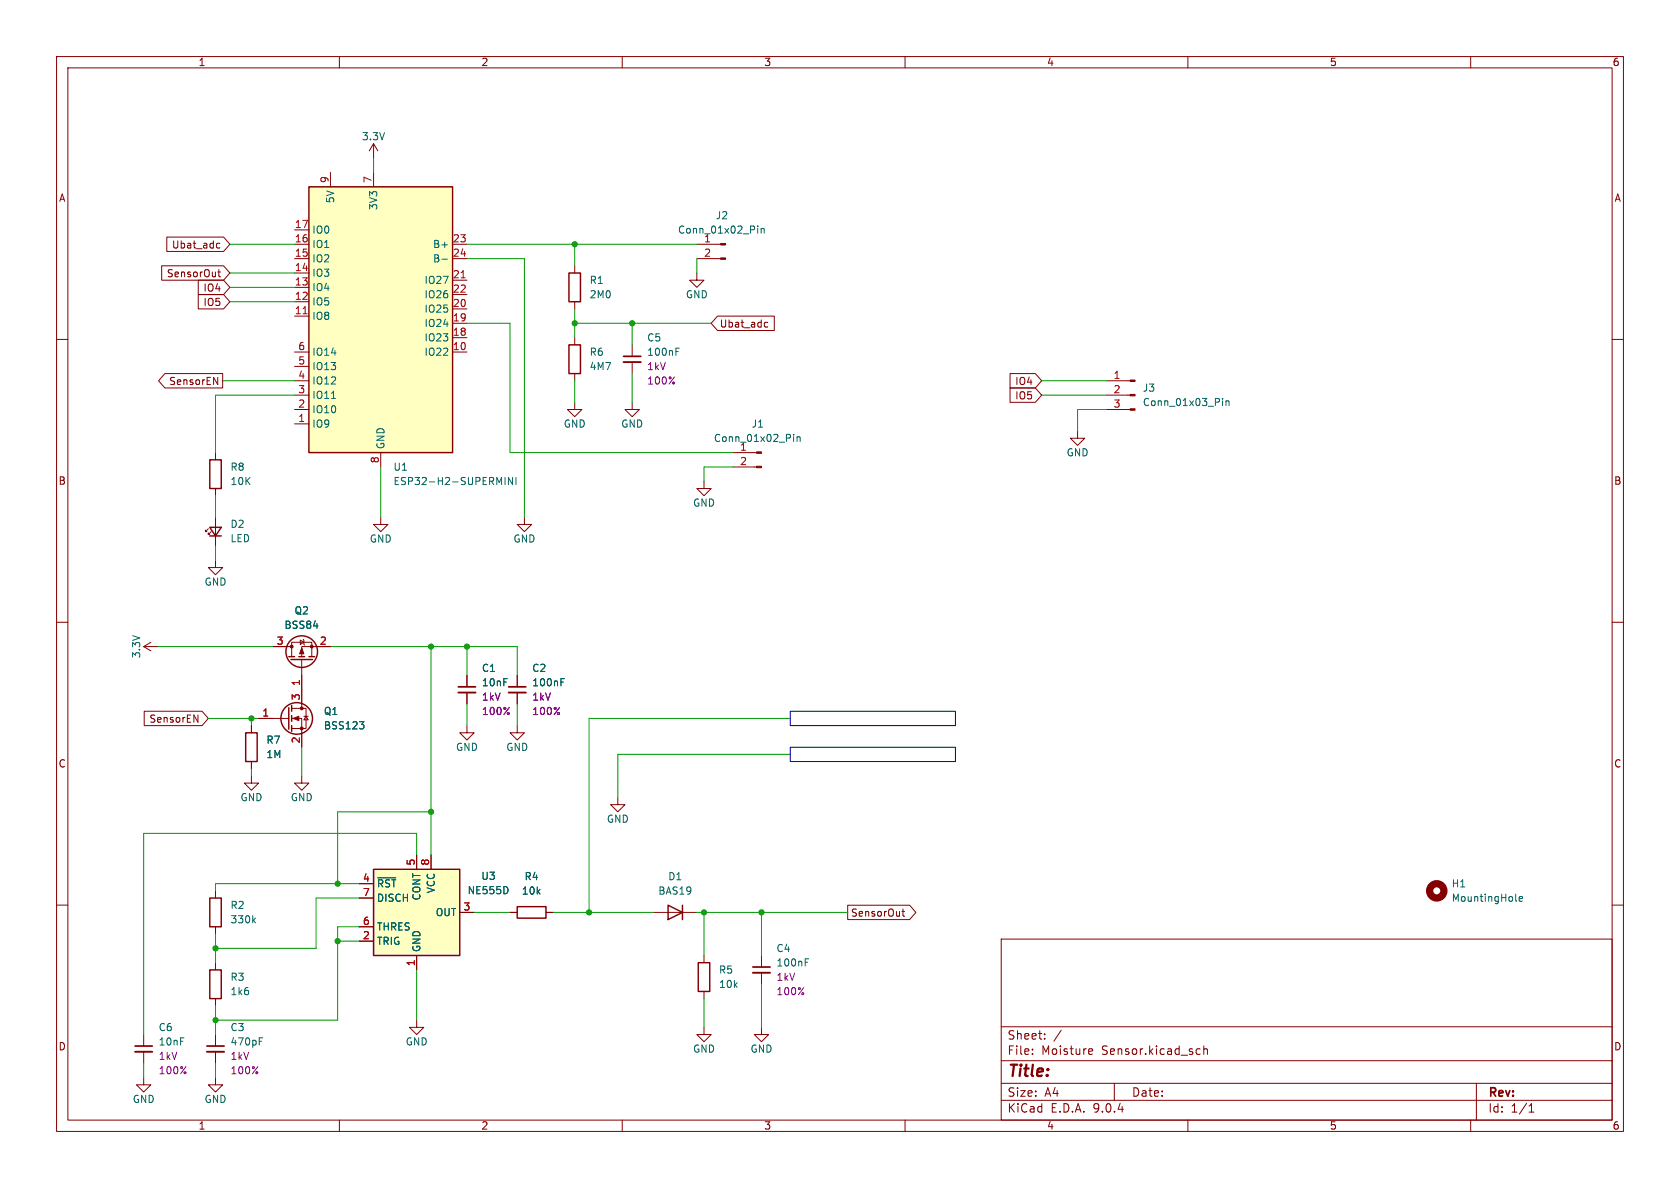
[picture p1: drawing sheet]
<svg xmlns="http://www.w3.org/2000/svg" width="297mm" height="210mm" viewBox="0 0 297 210" stroke-linecap="round" stroke-linejoin="round" font-family="sans-serif">
<g fill="none" stroke="#840000" stroke-width=".18">
<path d="M10 10h277v190h-277zM12 12h273v186h-273zM60 10v2M110 10v2M160 10v2M210 10v2M260 10v2M123.2 48.3v1.2h-1.3l1.3 1.3 1.3-1.3h-1.3M123.2 43.2h4.2M123.2 45.7h4.2M10 60h2M285 60h2"/>
<path d="M36.8 93.5l-.5 .5v-.3v.3h.3M37.3 94l-.5 .5v-.3v.3h.3M38.1 99.1v1.2h1.3l-1.3 1.3-1.3-1.3h1.3M38.1 80v1.3M38.1 86.4v1.2M38.1 91.4v5.1M67.3 91.4v1.3h1.3l-1.3 1.3-1.3-1.3h1.3M92.7 91.4v1.3h1.3l-1.3 1.3-1.3-1.3h1.3M124.5 85.1v1.3h1.2l-1.2 1.2-1.3-1.2h1.3M129.5 80h4.3M129.5 82.6h4.3M10 110h2"/>
<path d="M48.3 114.3h3.3M51.6 116.1v-2.6h3.5v2.6M53.1 113.2l.6 .3-.6 .4zM53.3 116.6v5.3M53.6 113l.1 .2v.7l.1 .1M58.4 114.3h-5.1v1.8M82.5 119.4v2M91.4 119.4v2M285 110h2M44.4 128.3v1.2M44.4 134.6v1.3M82.5 128.3v1.2h1.3l-1.3 1.3-1.2-1.3h1.2"/>
<path d="M82.5 122.4v2.1M91.4 128.3v1.2h1.3l-1.3 1.3-1.2-1.3h1.2M91.4 122.4v2.1M109.2 141v1.2h1.3l-1.3 1.3-1.3-1.3h1.3M10 160h2M90.2 161.3h1.2M96.5 161.3h1.3M115.6 161.3h7.6M177 166h108v32h-108zM285 160h2M60 198v2M110 198v2"/>
<path d="M124.5 181.6v1.3h1.2l-1.2 1.3-1.3-1.3h1.3M134.6 181.6v1.3h1.3l-1.3 1.3-1.3-1.3h1.3M160 198v2M177 194.5h108M177 191.5h108M177 187.5h108M177 181.5h108M182.5 186.3v.1M182.5 185.5v.1M184.7 183.6v.1M184.7 182.8v.1M187.6 182.1l-1.3 2"/>
<path d="M192.7 185.4l.4 .1 .1 .3-.7 .1M193.1 186.3l-.4 .1M197 191.5v3M210 198v2M211.7 185.4l.5 .1M212.2 186.3l-.5 .1M212.8 185.5l.2-.1 .4 .1 .1 .9M212.8 184.9v1.5M260 198v2M261 191.5v6.5M270.3 196.6h.9M270.3 195.5l.4-.4v1.5"/>
</g>
<g fill="none" stroke="#840000" stroke-width=".25">
<path d="M37.1 81.3h2v5.1h-2zM37.1 93.2h2l-1 1.5zM37.1 94.7h2M51.1 116.1h1M51.4 116.6h3.8M52.8 116.1h1M54.6 116.1h1M43.4 129.5h2.1v5.1h-2.1zM91.4 160.3h5.1v2h-5.1zM118.1 160l2.5 1.3-2.5 1.3zM120.6 160v2.6"/>
<circle cx="53.3" cy="115.2" r="2.79"/>
</g>
<g fill="#840000" stroke="#840000" stroke-width=".18">
<path d="M53.3 114.6l.4 1h-.7z"/>
<path d="M127.4 43.1h.9v.2h-.9z"/>
<path d="M127.4 45.6h.9v.2h-.9z"/>
<path d="M133.8 79.9h.8v.2h-.8z"/>
<path d="M133.8 82.4h.8v.3h-.8z"/>
<circle cx="51.6" cy="114.3" r=".25"/>
<circle cx="55.1" cy="114.3" r=".25"/>
</g>
<path d="M81 121.4h3.1M89.9 121.4h3.1" fill="none" stroke="#840000" stroke-width=".3"/>
<path d="M81 122.4h3.1M89.9 122.4h3.1" fill="none" stroke="#840000" stroke-width=".33"/>
<path d="M134 39.9v.2M134 40.4v.8M134.6 40.4v.8M134.6 40.5l.1-.1h.3l.1 .8M140.3 76.8v.1M140.3 77.2v.8M140.9 77.2v.8M140.9 77.3l.2-.1 .3 .1 .1 .7M99.2 120h.6M99.2 120.6h.4M268 159.1l.1 .2M268.6 158.9l.6-.1-.1-.3h-.4l-.1 .2v.6h.5" fill="none" stroke="#006464" stroke-width=".18"/>
<circle cx="254" cy="157.5" r="1.27" fill="none" stroke="#840000" stroke-width="1.3"/>
<path d="M54.6 33h25.4v47h-25.4z" fill="#ffffc2"/>
<g fill="none" stroke="#840000" stroke-width=".25">
<path d="M54.6 33h25.4v47h-25.4zM100.6 48.3h2v5h-2zM100.6 61h2v5h-2zM51.1 125.1v3.8M51.6 124.7v1M51.6 126.5v1M51.6 128.3v1M37.1 158.8h2v5h-2z"/>
<circle cx="52.5" cy="127" r="2.79"/>
</g>
<g fill="none" stroke="#840000" stroke-width=".18">
<path d="M58.4 30.5v2.5M66 25.4v2.5M66 30.5v2.5M66 25.4l-.7 1.3M66 25.4l.8 1.3M52.1 40.6h2.5M52.1 43.2h2.5M52.1 45.7h2.5M52.1 48.3h2.5M52.1 50.8h2.5M52.1 53.3h2.5M52.1 55.9h2.5"/>
<path d="M80 43.2h2.5M80 45.7h2.5M80 49.5h2.5M80 52.1h2.5M80 54.6h2.5M80 57.2h2.5M80 59.7h2.5M101.6 47v1.3M101.6 53.3v1.3M101.6 59.7v1.3M52.1 62.2h2.5M52.1 64.8h2.5"/>
<path d="M52.1 67.3h2.5M52.1 69.9h2.5M52.1 72.4h2.5M52.1 74.9h2.5M80 62.2h2.5M101.6 71.1v1.3h-1.3l1.3 1.3 1.3-1.3h-1.3M101.6 66v1.3M111.8 71.1v1.3h-1.3l1.3 1.3 1.2-1.3h-1.2M111.8 61v2M111.8 64v2M195.6 67.3h4.2M195.6 69.9h4.2"/>
<path d="M195.6 72.4h4.2M67.3 80v2.6M25.4 114.3l1.3 .8M25.4 114.3h2.5M26.7 113.5l-1.3 .8M44.4 137.2v1.2h1.3l-1.3 1.3-1.2-1.3h1.2M45.7 127h5.4M51.6 125.2h2.5v3.6h-2.5M51.6 127h1.7v5.1M53.3 137.2v1.2h1.3l-1.3 1.3-1.2-1.3h1.2M53.3 121.9v3.3M53.7 126.6h.8"/>
<path d="M54.1 126.6l.4 .7h-.8zM38.1 157.5v1.3M38.1 163.8v1.3M25.4 190.5v1.3h1.3l-1.3 1.2-1.3-1.2h1.3M25.4 182.9v2M25.4 185.9v2.1M38.1 190.5v1.3h1.3l-1.3 1.2-1.3-1.2h1.3M38.1 182.9v2M38.1 185.9v2.1M73.7 180.3v1.3h1.2l-1.2 1.3-1.3-1.3h1.3"/>
</g>
<path d="M53.6 55.5h.7M81.5 49.1h.7" fill="none" stroke="#a90000" stroke-width=".18"/>
<g fill="none" stroke="#006464" stroke-width=".18">
<path d="M78.1 45.8h1M58.6 70.4h.7M119.5 62.2h.4M119.5 61.5h.6M216.1 70.4v.2M216.1 70.9v.8M216.7 70.9v.8M216.7 71l.2-.1h.3l.1 .8M89.3 84.4v1.3M90.6 84.4v1.3l-.7-1.3v1.3M91.2 84.4v1.3M63.6 127.6h.7l-.4 .5"/>
<path d="M64.1 128.1l.2 .2v.3l-.2 .2M44.8 162.7l.4 .4M45.2 162.3l-.5 .5M45.8 184.1h.5M45.8 183.5h.6"/>
</g>
<path d="M110.2 63h3.1M23.9 184.9h3M36.6 184.9h3" fill="none" stroke="#840000" stroke-width=".3"/>
<path d="M110.2 64h3.1M23.9 185.9h3M36.6 185.9h3" fill="none" stroke="#840000" stroke-width=".33"/>
<g fill="#840000" stroke="#840000" stroke-width=".18">
<path d="M199.8 67.2h.9v.2h-.9z"/>
<path d="M199.8 69.7h.9v.3h-.9z"/>
<path d="M199.8 72.3h.9v.2h-.9z"/>
<path d="M51.8 127l1-.4v.8z"/>
<circle cx="53.3" cy="125.2" r=".25"/>
<circle cx="53.3" cy="128.8" r=".25"/>
</g>
<path d="M66 153.7h15.3v15.2h-15.3z" fill="#ffffc2"/>
<path d="M66 153.7h15.3v15.2h-15.3zM37.1 171.5h2v5h-2zM123.4 170.2h2.1v5.1h-2.1z" fill="none" stroke="#840000" stroke-width=".25"/>
<g fill="none" stroke="#840000" stroke-width=".18">
<path d="M28.6 47h10.9l1.1 1.3-1.1 1.2h-10.9zM29.5 41.9h10l1.1 1.3-1.1 1.3h-10zM35 52.1h4.5l1.1 1.2-1.1 1.3h-4.5zM35 49.5h4.5l1.1 1.3-1.1 1.3h-4.5zM38.4 43.8h.5M38.4 43.1h.5M38.5 48.1h.5M38.7 47.7v1l.3 .2M126.8 55.9h10.1v2.5h-10.1l-1.1-1.2zM135.2 57.8h.5M135.2 57h.5M29.1 66h10.3v2.6h-10.3l-1.1-1.3z"/>
<path d="M37.8 66.7l.7 1.3v-1.3M178.6 66h4.4l1.1 1.3-1.1 1.3h-4.4zM178.6 68.6h4.4l1.1 1.3-1.1 1.2h-4.4zM190.5 76.2v1.3h1.3l-1.3 1.2-1.3-1.2h1.3M48.3 114.3h2.5M53.3 119.4v5.1M55.9 114.3h2.5M82.5 119.4v2M91.4 119.4v2M25.5 125.7h10.2l1.1 1.3-1.1 1.3h-10.2zM34.3 126.4l.7 1.3v-1.3M44.4 128.3v1.2"/>
<path d="M44.4 134.6v1.3M45.7 127h2.6M53.3 129.5v2.6M82.5 122.4v2.1M91.4 122.4v2.1M63.5 156.2h2.5M63.5 158.8h2.5M73.7 151.1v2.6M76.2 151.1v2.6M38.1 170.2v1.3M38.1 176.5v1.3M63.5 163.8h2.5"/>
<path d="M63.5 166.4h2.5M73.7 168.9v2.6M81.3 161.3h2.5M90.2 161.3h1.2M96.5 161.3h1.3M124.5 168.9v1.3M124.5 175.3v1.2M134.6 168.9v2M134.6 172v2M149.9 160h10.9l1.1 1.3-1.1 1.3h-10.9zM159.4 161.1h.5M159.6 160.7v1.1l.3 .2"/>
</g>
<path d="M99.2 120h.6M63.6 127.6h.7l-.4 .5M64.1 128.1l.2 .2v.3l-.2 .2M99.2 120.6h.4M66.8 155.2h3.2M89.7 157v.7M142.4 170.1h.4M142.4 169.5h.6" fill="none" stroke="#006464" stroke-width=".18"/>
<path d="M133.1 170.9h3" fill="none" stroke="#840000" stroke-width=".3"/>
<path d="M133.1 172h3" fill="none" stroke="#840000" stroke-width=".33"/>
<g fill="none" stroke="#009600" stroke-width=".18">
<path d="M66 27.9v2.6M40.6 48.3h11.5M40.6 43.2h11.5M40.6 50.8h11.5M40.6 53.3h11.5M82.5 45.7h10.2v45.7M82.5 43.2h40.7M82.5 57.2h7.7v22.8h39.3M101.6 43.2v3.8M101.6 54.6v5.1M101.6 57.2h24.1M111.8 57.2v3.8"/>
<path d="M123.2 45.7v2.6M39.4 67.3h12.7M52.1 69.9h-14v10.1M101.6 67.3v3.8M111.8 66v5.1M184.1 67.3h11.5M184.1 69.9h11.5M195.6 72.4h-5.1v3.8M38.1 87.6v3.8M38.1 96.5v2.6M67.3 82.6v8.8M129.5 82.6h-5v2.5"/>
<path d="M27.9 114.3h20.4M58.4 114.3h33v5.1M76.2 114.3v36.8M82.5 114.3v5.1M36.8 127h8.9M44.4 127v1.3M44.4 135.9v1.3M53.3 132.1v5.1M82.5 124.5v3.8M91.4 124.5v3.8M139.7 127h-35.6v34.3M139.7 133.4h-30.5v7.6"/>
<path d="M63.5 156.2h-25.4v1.3M63.5 158.8h-7.6v8.8h-17.8M73.7 151.1v-3.8h-48.3v35.6M76.2 143.5h-16.5v12.7M38.1 165.1v5.1M38.1 177.8v5.1M59.7 166.4h3.8M63.5 163.8h-3.8v16.5h-21.6M73.7 171.5v8.8M83.8 161.3h6.4M97.8 161.3h17.8M123.2 161.3h26.7"/>
<path d="M124.5 161.3v7.6M124.5 176.5v5.1M134.6 161.3v7.6M134.6 174v7.6M25.4 188v2.5M38.1 188v2.5"/>
</g>
<path d="M139.7 132.1h29.2v2.5h-29.2zM139.7 125.7h29.2v2.6h-29.2z" fill="none" stroke="#0000c2" stroke-width=".18"/>
<g fill="#009600" stroke="#009600" stroke-width=".18">
<circle cx="82.5" cy="114.3" r=".46"/>
<circle cx="76.2" cy="143.5" r=".46"/>
<circle cx="44.4" cy="127" r=".46"/>
<circle cx="76.2" cy="114.3" r=".46"/>
<circle cx="101.6" cy="43.2" r=".46"/>
<circle cx="101.6" cy="57.2" r=".46"/>
<circle cx="38.1" cy="167.6" r=".46"/>
<circle cx="59.7" cy="156.2" r=".46"/>
<circle cx="59.7" cy="166.4" r=".46"/>
<circle cx="38.1" cy="180.3" r=".46"/>
<circle cx="104.1" cy="161.3" r=".46"/>
<circle cx="124.5" cy="161.3" r=".46"/>
<circle cx="111.8" cy="57.2" r=".46"/>
<circle cx="134.6" cy="161.3" r=".46"/>
</g>
<text font-size="2.8" fill="#840000" x="178" y="190.9">Title:</text>
<g font-size="2.1" fill="#840000">
<text x="178" y="184">Sheet:</text>
<text x="178" y="186.7">File:</text>
<text x="184.1" y="186.7">Moisture</text>
<text x="194.8" y="186.7">Sensor.kicad_sch</text>
<text x="178" y="196.9">KiCad</text>
<text x="178" y="194.1">Size:</text>
<text x="184.7" y="194.1">A4</text>
<text x="185.7" y="196.9">E.D.A.</text>
<text x="193.3" y="196.9">9.0.4</text>
<text x="200" y="194.1">Date:</text>
<text x="263" y="194.3">Rev:</text>
<text x="263" y="196.9">Id:</text>
<text x="267.1" y="196.9">1/1</text>
</g>
<g font-size="1.8" fill="#840000">
<text x="35" y="11.9">1</text>
<text x="85" y="11.9">2</text>
<text x="135" y="11.9">3</text>
<text x="185" y="11.9">4</text>
<text x="235" y="11.9">5</text>
<text x="285" y="11.9">6</text>
<text x="10.3" y="35.9">A</text>
<text x="285.3" y="35.9">A</text>
<text x="30.3" y="44.1">Ubat_adc</text>
<text x="29.4" y="49.2">SensorOut</text>
<text x="35.9" y="51.8">IO4</text>
<text x="35.9" y="54.3">IO5</text>
<text x="127.2" y="58.1">Ubat_adc</text>
<text x="29.8" y="68.3">SensorEN</text>
<text x="179.4" y="68.3">IO4</text>
<text x="179.4" y="70.8">IO5</text>
<text x="10.3" y="85.9">B</text>
<text x="285.3" y="85.9">B</text>
<text x="26.3" y="128">SensorEN</text>
<text x="10.3" y="135.9">C</text>
<text x="285.3" y="135.9">C</text>
<text x="150.3" y="162.2">SensorOut</text>
<text x="10.3" y="185.9">D</text>
<text x="285.3" y="185.9">D</text>
<text x="35" y="199.9">1</text>
<text x="85" y="199.9">2</text>
<text x="135" y="199.9">3</text>
<text x="185" y="199.9">4</text>
<text x="235" y="199.9">5</text>
<text x="285" y="199.9">6</text>
</g>
<g font-size="1.8" fill="#006464">
<text x="63.9" y="25">3.3V</text>
<text x="55.1" y="41.5">IO0</text>
<text x="59.3" y="36" transform="rotate(-90 59.3 36)">5V</text>
<text x="66.9" y="37.2" transform="rotate(-90 66.9 37.2)">3V3</text>
<text x="119.8" y="41.5">Conn_01x02_Pin</text>
<text x="126.4" y="39">J2</text>
<text x="55.1" y="44">IO1</text>
<text x="55.1" y="46.6">IO2</text>
<text x="76.5" y="44">B+</text>
<text x="76.5" y="46.6">B-</text>
<text x="124.4" y="42.9">1</text>
<text x="55.1" y="49.1">IO3</text>
<text x="55.1" y="51.7">IO4</text>
<text x="74.9" y="50.4">IO27</text>
<text x="74.9" y="52.9">IO26</text>
<text x="104.1" y="50.4">R1</text>
<text x="104.1" y="52.9">2M0</text>
<text x="121.2" y="52.9">GND</text>
<text x="55.1" y="54.2">IO5</text>
<text x="55.1" y="56.7">IO8</text>
<text x="74.9" y="55.5">IO25</text>
<text x="74.9" y="58">IO24</text>
<text x="55.1" y="63.1">IO14</text>
<text x="55.1" y="65.6">IO13</text>
<text x="74.9" y="60.6">IO23</text>
<text x="74.9" y="63.1">IO22</text>
<text x="104.1" y="63.1">R6</text>
<text x="104.1" y="65.6">4M7</text>
<text x="114.3" y="60.6">C5</text>
<text x="114.3" y="63.1">100nF</text>
<text x="55.1" y="68.2">IO12</text>
<text x="55.1" y="70.7">IO11</text>
<text x="201.9" y="69.4">J3</text>
<text x="201.9" y="72">Conn_01x03_Pin</text>
<text x="55.1" y="73.3">IO10</text>
<text x="55.1" y="75.8">IO9</text>
<text x="99.6" y="75.8">GND</text>
<text x="109.7" y="75.8">GND</text>
<text x="132.8" y="75.8">J1</text>
<text x="40.6" y="83.4">R8</text>
<text x="68.2" y="79.5" transform="rotate(-90 68.2 79.5)">GND</text>
<text x="69.5" y="83.4">U1</text>
<text x="126.1" y="78.3">Conn_01x02_Pin</text>
<text x="130.7" y="79.8">1</text>
<text x="188.5" y="80.9">GND</text>
<text x="40.6" y="86">10K</text>
<text x="69.5" y="86">ESP32-H2-SUPERMINI</text>
<text x="122.4" y="89.8">GND</text>
<text x="40.6" y="93.5">D2</text>
<text x="40.6" y="96">LED</text>
<text x="65.3" y="96.1">GND</text>
<text x="90.7" y="96.1">GND</text>
<text x="36.1" y="103.7">GND</text>
<text x="50.2" y="111.4">BSS84</text>
<text x="52" y="108.8">Q2</text>
<text x="25" y="116.5" transform="rotate(-90 25 116.5)">3.3V</text>
<text x="85.1" y="119">C1</text>
<text x="94" y="119">C2</text>
<text x="85.1" y="121.5">10nF</text>
<text x="94" y="121.5">100nF</text>
<text x="47" y="131.7">R7</text>
<text x="57.2" y="129.1">BSS123</text>
<text x="57.2" y="126.6">Q1</text>
<text x="47" y="134.2">1M</text>
<text x="80.5" y="132.9">GND</text>
<text x="89.4" y="132.9">GND</text>
<text x="42.4" y="141.8">GND</text>
<text x="51.3" y="141.8">GND</text>
<text x="107.2" y="145.6">GND</text>
<text x="85" y="155.7">U3</text>
<text x="92.6" y="155.8">R4</text>
<text x="118" y="155.8">D1</text>
<text x="40.6" y="160.9">R2</text>
<text x="66.5" y="157.1">~{RST}</text>
<text x="66.5" y="159.6">DISCH</text>
<text x="74.5" y="159.3" transform="rotate(-90 74.5 159.3)">CONT</text>
<text x="77.1" y="158" transform="rotate(-90 77.1 158)">VCC</text>
<text x="82.6" y="158.3">NE555D</text>
<text x="92.2" y="158.3">10k</text>
<text x="116.3" y="158.3">BAS19</text>
<text x="256.5" y="157.1">H1</text>
<text x="256.5" y="159.6">MountingHole</text>
<text x="40.6" y="163.4">330k</text>
<text x="66.5" y="164.7">THRES</text>
<text x="66.5" y="167.2">TRIG</text>
<text x="76.9" y="162.2">OUT</text>
<text x="40.6" y="173.6">R3</text>
<text x="74.5" y="168.4" transform="rotate(-90 74.5 168.4)">GND</text>
<text x="127" y="172.3">R5</text>
<text x="137.2" y="168.5">C4</text>
<text x="137.2" y="171">100nF</text>
<text x="40.6" y="176.1">1k6</text>
<text x="127" y="174.9">10k</text>
<text x="27.9" y="182.5">C6</text>
<text x="27.9" y="185">10nF</text>
<text x="40.6" y="182.5">C3</text>
<text x="40.6" y="185">470pF</text>
<text x="71.6" y="185">GND</text>
<text x="122.4" y="186.3">GND</text>
<text x="132.6" y="186.3">GND</text>
<text x="23.4" y="195.2">GND</text>
<text x="36.1" y="195.2">GND</text>
</g>
<g font-size="1.8" fill="#a90000">
<text x="58.2" y="32.5" transform="rotate(-90 58.2 32.5)">9</text>
<text x="65.8" y="32.5" transform="rotate(-90 65.8 32.5)">7</text>
<text x="52" y="40.4">17</text>
<text x="52" y="42.9">16</text>
<text x="52" y="45.5">15</text>
<text x="80" y="42.9">23</text>
<text x="80" y="45.5">24</text>
<text x="124.4" y="45.5">2</text>
<text x="52" y="48">14</text>
<text x="52" y="50.5">13</text>
<text x="52" y="53.1">12</text>
<text x="80" y="49.3">21</text>
<text x="80" y="51.8">22</text>
<text x="52" y="55.6">11</text>
<text x="80" y="54.4">20</text>
<text x="80" y="56.9">19</text>
<text x="80" y="59.4">18</text>
<text x="52.6" y="62">6</text>
<text x="52.6" y="64.5">5</text>
<text x="80" y="62">10</text>
<text x="52.6" y="67.1">4</text>
<text x="52.6" y="69.6">3</text>
<text x="196.8" y="67.1">1</text>
<text x="196.8" y="69.6">2</text>
<text x="52.6" y="72.1">2</text>
<text x="52.6" y="74.7">1</text>
<text x="196.8" y="72.1">3</text>
<text x="67.1" y="82" transform="rotate(-90 67.1 82)">8</text>
<text x="130.7" y="82.3">2</text>
<text x="48.8" y="114">3</text>
<text x="56.4" y="114">2</text>
<text x="53.1" y="123.9" transform="rotate(-90 53.1 123.9)">3</text>
<text x="53.1" y="121.4" transform="rotate(-90 53.1 121.4)">1</text>
<text x="46.3" y="126.7">1</text>
<text x="53.1" y="131.5" transform="rotate(-90 53.1 131.5)">2</text>
<text x="64.1" y="156">4</text>
<text x="73.4" y="153.1" transform="rotate(-90 73.4 153.1)">5</text>
<text x="75.9" y="153.1" transform="rotate(-90 75.9 153.1)">8</text>
<text x="64.1" y="158.5">7</text>
<text x="81.8" y="161">3</text>
<text x="64.1" y="163.6">6</text>
<text x="64.1" y="166.1">2</text>
<text x="73.4" y="170.9" transform="rotate(-90 73.4 170.9)">1</text>
</g>
<g font-size="1.8" fill="#840084">
<text x="114.3" y="65.6">1kV</text>
<text x="114.3" y="68.2">100%</text>
<text x="85.1" y="124.1">1kV</text>
<text x="94" y="124.1">1kV</text>
<text x="85.1" y="126.6">100%</text>
<text x="94" y="126.6">100%</text>
<text x="137.2" y="173.6">1kV</text>
<text x="137.2" y="176.1">100%</text>
<text x="27.9" y="190.1">100%</text>
<text x="27.9" y="187.6">1kV</text>
<text x="40.6" y="190.1">100%</text>
<text x="40.6" y="187.6">1kV</text>
</g>
</svg>
